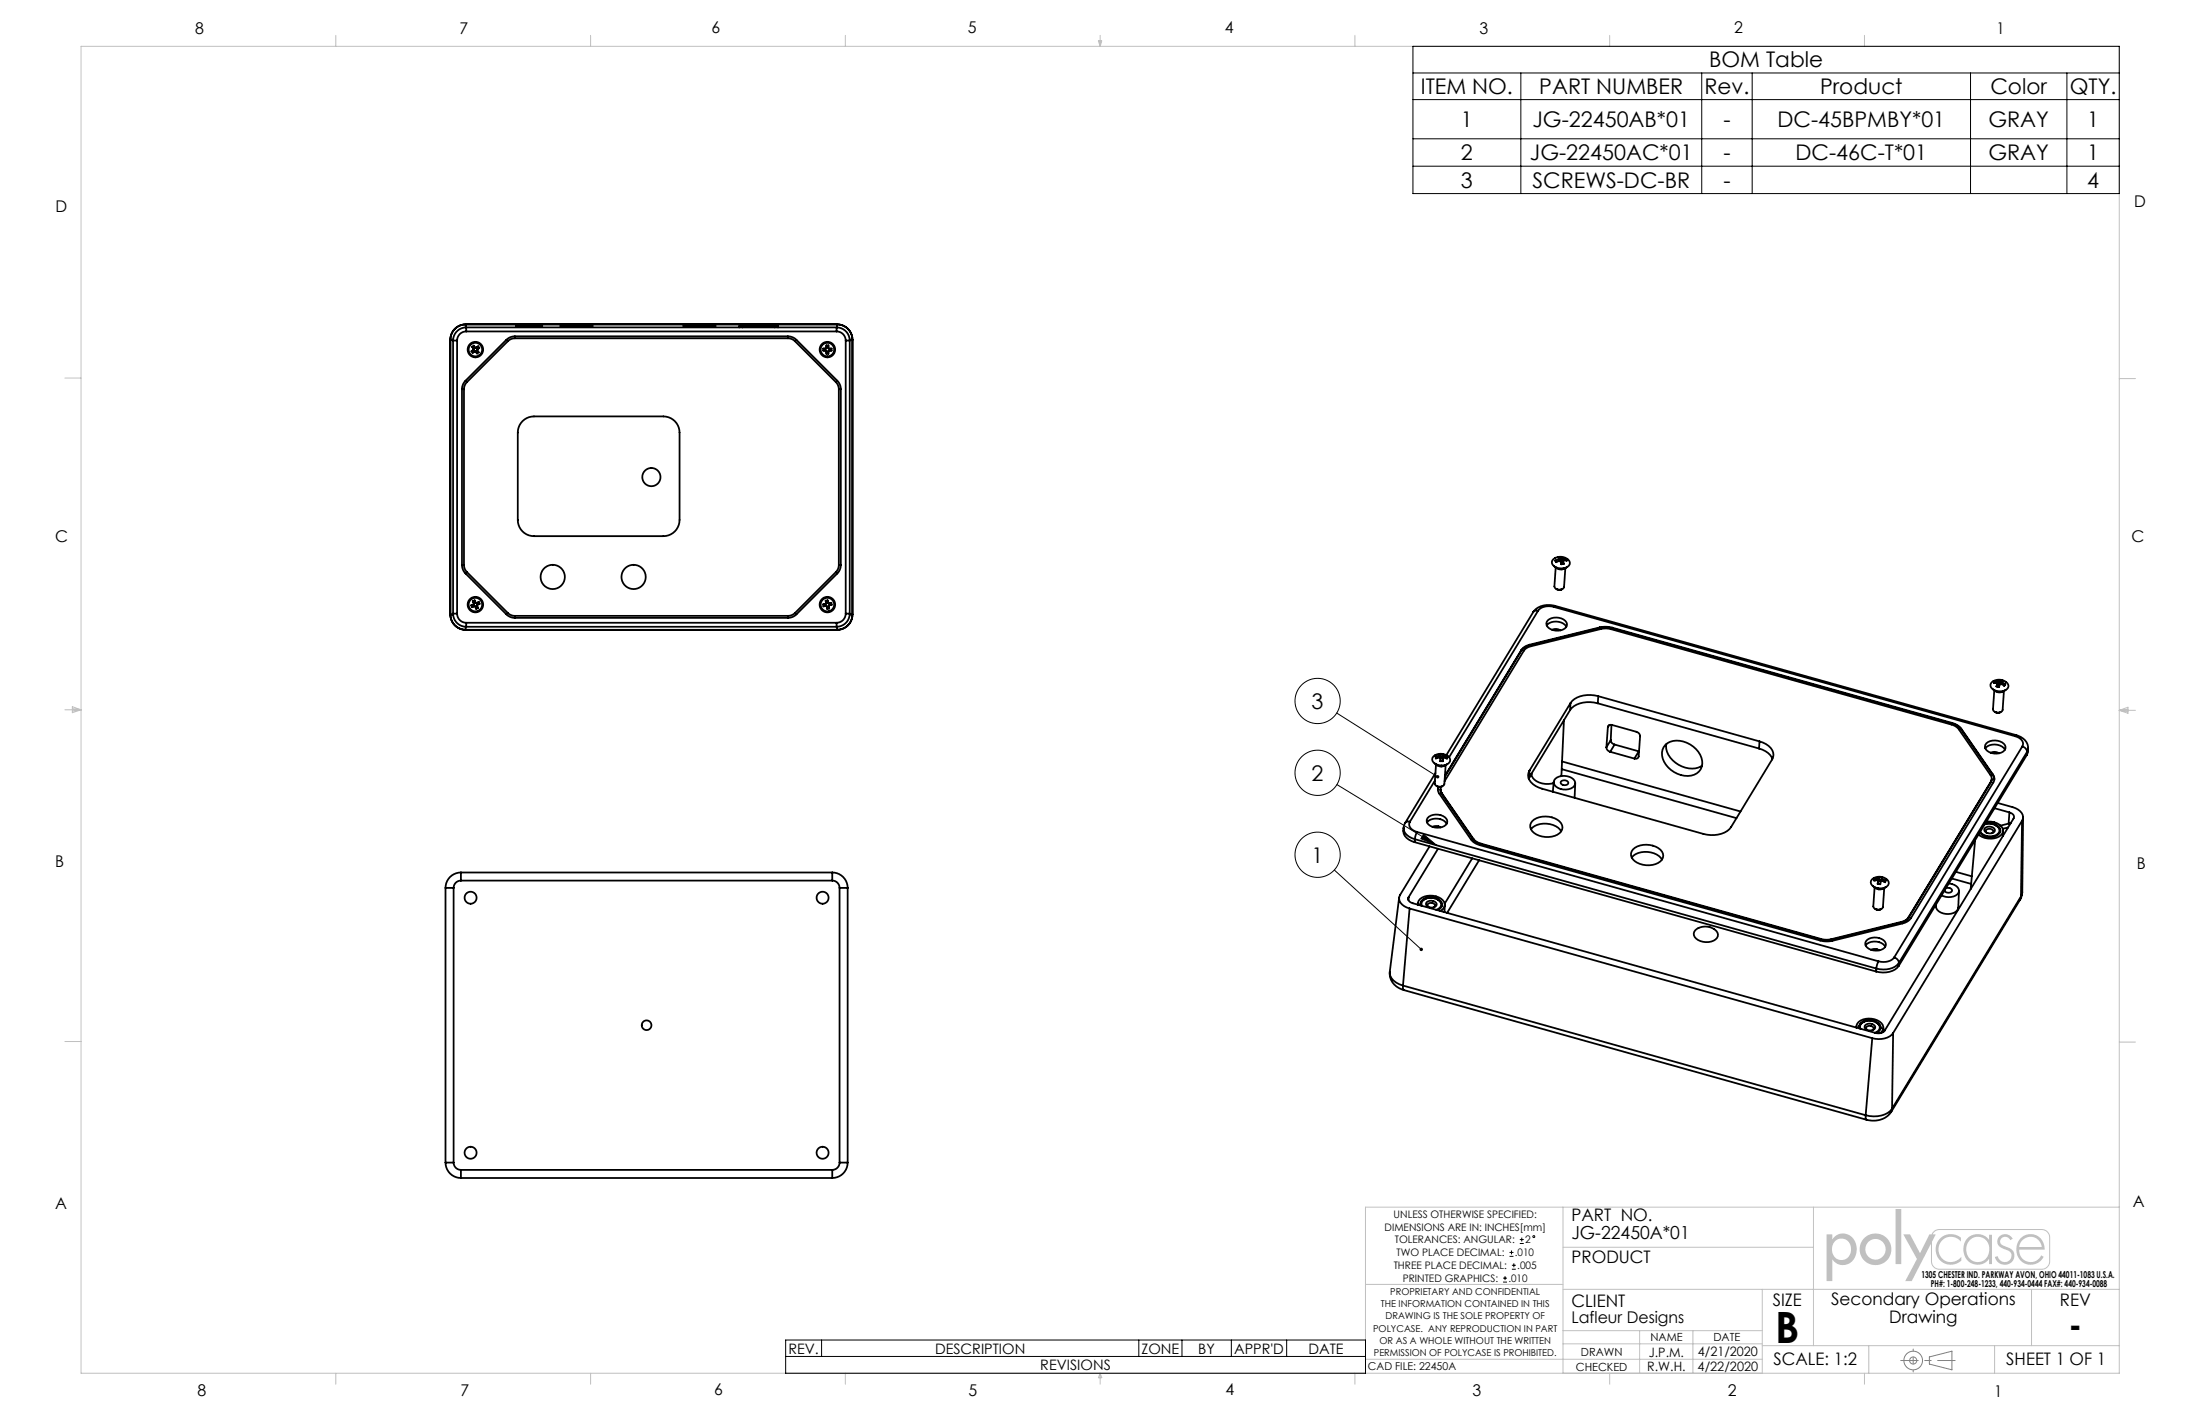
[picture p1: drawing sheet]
<svg xmlns="http://www.w3.org/2000/svg" width="432mm" height="279mm" viewBox="0 0 432 279" stroke-linecap="round" stroke-linejoin="round" font-family="sans-serif">
<g fill="none" stroke="#808080" stroke-width=".2">
<path d="M378.7 266.2l4.4-1.1v3.7l-4.4-1.2z"/>
<circle cx="375.5" cy="266.9" r=".7"/>
<circle cx="375.5" cy="266.9" r="1.83"/>
</g>
<path d="M373.1 266.9h10.6" fill="none" stroke="#808080" stroke-width=".2" stroke-dasharray="15.2 1.3 1.3 1.3" stroke-dashoffset="11.8"/>
<path d="M375.5 264.7v4.5" fill="none" stroke="#808080" stroke-width=".2" stroke-dasharray="15.2 1.3 1.3 1.3" stroke-dashoffset="14.9"/>
<g fill="none" stroke="#c0c0c0" stroke-width=".2">
<path d="M15.9 9.1h400.1v260.3h-400.1zM65.9 6.9v2.2M115.9 6.9v2.2M165.9 6.9v2.2M215.6 8h.6l-.3 1.1zM215.7 8l.2 1.1M215.9 6.9v2.2M216 8l-.1 1.1M265.9 6.9v2.2M315.9 6.9v2.2M365.9 6.9v2.2M12.7 74.2h3.2"/>
<path d="M416 74.3h3.1M12.7 139.3h3.2M14.2 139l1.7 .3M14.2 138.7l1.7 .6-1.7 .5zM15.9 139.3l-1.7 .2M416 139.4h3.1M416 139.4l1.7-.6v1.1zM416 139.4l1.7 .2M417.7 139.1l-1.7 .3M12.7 204.4h3.2M416 204.5h3.1M306.8 236.8v32.6"/>
<path d="M355.9 236.8v27.2M416 236.8h-148v32.6M268 252h38.8M306.8 244.7h49.1M345.9 253v16.4M398.7 253v11M416 253h-109.2M65.9 269.4v2.2M115.9 269.4v2.2M165.9 269.4v2.2M215.9 269.4v2.2M215.9 269.4l.3 .9h-.6z"/>
<path d="M265.9 269.4v2.2M268 266.7h77.9M306.8 261.1h39.1M306.8 263.7h39.1M315.9 269.4v2.2M321.8 261.1v8.3M332.3 261.1v8.3M345.9 264h70.1M365.9 269.4v2.2M366.8 264v5.4M391.5 264v5.4"/>
</g>
<path d="M358.5 242.2v9.2h1.1v-4.3a2.65 2.65 0 0 0 3.1 .9 2.65 2.65 0 0 0 1.7-2.7 2.72 2.72 0 0 0-1.1-2.8 2.72 2.72 0 0 0-3-.1l-.7 .8v-1zM360.2 243.5a1.92 1.92 0 0 1 2.3-.1 1.92 1.92 0 0 1 .7 2.3 1.89 1.89 0 0 1-2.3 1.5 1.89 1.89 0 0 1-1.3-2.4l.2-.7zM365 245.1a3.1 3.1 0 0 0 6.2 0 3.1 3.1 0 0 0-6.2 0zM366.1 245.1a2.01 2.01 0 0 1 4 0 2.01 2.01 0 0 1-4 0zM372 237.2v10.8h1.2v-10.8zM373.6 242.2h1.3l2 3.7 1.8-3.7h.4a1.66 1.66 0 0 1 1.6-1.1h20a1.66 1.66 0 0 1 1.7 1.7v4.7a1.66 1.66 0 0 1-1.7 1.6h-20a1.66 1.66 0 0 1-1.7-1.6v-3.5l-3.8 7.4h-1.3l2.3-4.4zM379.6 241.7l-.3 .5h.6l-.7 1.4v3.9a1.46 1.46 0 0 0 1.5 1.4h20a1.46 1.46 0 0 0 1.5-1.4v-4.7a1.46 1.46 0 0 0-1.5-1.5h-20l-.6 .1zM380.8 243a3 3 0 0 0-.1 4.2 3 3 0 0 0 4.3 .2v-.8a2.47 2.47 0 0 1-3.7 .4 2.47 2.47 0 0 1-.1-3.6 2.47 2.47 0 0 1 3.7 .2v-.7a3.1 3.1 0 0 0-4.1 .1zM396.6 243a2.99 2.99 0 0 0-.5 3.7 2.99 2.99 0 0 0 3.5 1.3l.8-.5 .6-.8 .1-.1-.5-.3a2.28 2.28 0 0 1-2.6 1.3 2.28 2.28 0 0 1-1.7-2.4h5a2.77 2.77 0 0 0-1.6-2.8 2.77 2.77 0 0 0-3.1 .6zM397 243.3a2.21 2.21 0 0 1 2.3-.5 2.21 2.21 0 0 1 1.4 1.9h-4.4l.2-.8zM386.2 242.9a3 3 0 0 0-.6 3.6 3 3 0 0 0 3.3 1.6l.9-.4 .6-.7v1h.6v-5.7h-.6v1a2.84 2.84 0 0 0-4.2-.4zM386.7 243.3a2.31 2.31 0 0 1 2.9-.2 2.31 2.31 0 0 1 .7 2.8 2.28 2.28 0 0 1-2.8 1.6 2.28 2.28 0 0 1-1.6-2.8l.3-.8zM392.4 242.6a1.66 1.66 0 0 1 2.6 .5l-.4 .2-.3-.4-.4-.2h-.5l-.4 .2a.92 .92 0 0 0-.4 1 .92 .92 0 0 0 .9 .6 1.91 1.91 0 0 1 1.9 2.1 1.95 1.95 0 0 1-1.9 1.6 1.95 1.95 0 0 1-2-1.6l.6-.1a1.32 1.32 0 0 0 1.8 1.1 1.32 1.32 0 0 0 .5-2l-.5-.3a2.09 2.09 0 0 1-1.9-1.6l.1-.6z" fill-rule="evenodd" fill="#c0c0c0"/>
<g fill="none" stroke="#000" stroke-width=".2">
<path d="M277.3 9.1h138.7v28.9h-138.7zM277.3 14.3h138.7M277.3 19.5h138.7M298.5 14.3v23.7M334 14.3v23.7M343.9 14.3v23.7M386.8 14.3v23.7M405.7 14.3v23.7M277.3 27.2h138.7M277.3 32.6h138.7M262.4 139.9l19.8 12.5M262.4 153.9l19.6 12"/>
<path d="M261.9 170.7l17.1 15.6M279.4 163.7l2.6 2.2-3.1-1.3zM295 251.6h.8M295 250.8h.8M295.4 250.4v.8M296.3 246.5h.8M296.3 245.7h.8M296.7 245.3v.8M296.7 249h.8M296.7 248.3h.8M297.1 247.9v.7M298.3 244h.8"/>
<path d="M298.3 243.2h.8M298.7 242.8v.8M154.2 262.9h113.8v6.5h-113.8zM154.2 266.1h113.8M161.3 262.9v3.2M223.5 262.9v3.2M232 262.9v3.2M241.7 262.9v3.2M252.5 262.9v3.2"/>
<circle cx="258.6" cy="137.5" r="4.4"/>
<circle cx="258.6" cy="151.6" r="4.4"/>
<circle cx="258.6" cy="167.7" r="4.4"/>
<circle cx="301" cy="242.6" r=".19"/>
</g>
<path d="M278.7 186a.34 .34 0 0 0 0 .5 .34 .34 0 0 0 .5 0l-.2-.2 .2 .2a.34 .34 0 0 0 0-.5 .34 .34 0 0 0-.5 0zM279.4 163.7l2.6 2.2-3.1-1.3zM281.9 152.2a.34 .34 0 0 0 .1 .5 .34 .34 0 0 0 .5-.1l-.3-.2 .3 .2a.34 .34 0 0 0-.1-.5 .34 .34 0 0 0-.5 .1z" fill="#000"/>
<g fill="none" stroke="#000" stroke-width=".35">
<path d="M88.4 66.7v53.9M88.4 66.7h.5M88.9 66.8h.8M88.9 66.8v53.6M89.7 66.8v53.6M91.4 63.6a3 3 0 0 0-3 3.1M91.4 63.6h72.9M91.4 63.6v.6M91.5 65a1.79 1.79 0 0 0-1.8 1.8M91.5 64.2v.8M91.5 64.2a2.58 2.58 0 0 0-2.6 2.6M91.5 65h72.7"/>
<path d="M91.5 64.2h72.7M92.6 68.1l.4-.3 .1 .1a.35 .35 0 0 0 .3 .4 .35 .35 0 0 0 .3-.3l.1-.1 .3 .4h-.1a.35 .35 0 0 0-.4 .3 .35 .35 0 0 0 .3 .4l.1 .1-.4 .3v-.1a.35 .35 0 0 0-.3-.4 .35 .35 0 0 0-.4 .3h-.1l-.3-.3 .1-.1a.35 .35 0 0 0 .4-.3 .35 .35 0 0 0-.3-.3zM92.7 68.8l.3 .3M93.1 68l-.3 .2M93.7 68.1l.2 .3M93.8 68.9l-.3 .3M99.4 66.7a2.38 2.38 0 0 1 1.7-.7h53.5a2.38 2.38 0 0 1 1.7 .7l8 8a2.37 2.37 0 0 1 .7 1.7v34.4a2.37 2.37 0 0 1-.7 1.7l-8 8a2.37 2.37 0 0 1-1.7 .7h-53.5a2.37 2.37 0 0 1-1.7-.7l-8-8a2.37 2.37 0 0 1-.7-1.7v-34.4a2.37 2.37 0 0 1 .7-1.7zM99.7 67a1.98 1.98 0 0 1 1.4-.6h53.5a1.98 1.98 0 0 1 1.4 .6l8.1 8a1.98 1.98 0 0 1 .5 1.4v34.4a1.98 1.98 0 0 1-.5 1.4l-8.1 8.1a1.98 1.98 0 0 1-1.4 .5h-53.5a1.98 1.98 0 0 1-1.4-.5l-8.1-8.1a1.98 1.98 0 0 1-.5-1.4v-34.4a1.98 1.98 0 0 1 .5-1.4zM102 63.9h-.1a.31 .31 0 0 0-.5 .2h.6M102 64.1h3.8M102 63.9h3.8M102 63.9v.2"/>
<path d="M105.8 63.9h.1a.31 .31 0 0 1 .5 .2h-.6M105.8 63.9v.2M110 64l3.2-.2 3.1 .2-3.6 .1zM134.1 64l3.2-.2 3.2 .2-3.7 .1zM145.7 64h-.6v.2M145.7 64h6.4M145.7 64v.2M152.1 64h.6v.2M152.1 64v.2M161.8 68.4v.4M162.2 67.8h.4v.1a.35 .35 0 0 0 0 .5 .35 .35 0 0 0 .5 0h.1v.4h-.1a.35 .35 0 0 0-.5 0 .35 .35 0 0 0 0 .5v.1h-.2h-.2v-.1a.35 .35 0 0 0 0-.5 .35 .35 0 0 0-.5 0h-.1v-.4h.1a.35 .35 0 0 0 .5 0 .35 .35 0 0 0 0-.5zM162.2 69.2h.4"/>
<path d="M162.2 68h.4M163 68.4v.4M164.2 65a1.79 1.79 0 0 1 1.8 1.8M164.2 64.2v.8M164.2 64.2a2.58 2.58 0 0 1 2.6 2.6M164.3 63.6a3 3 0 0 1 3 3.1M164.3 63.6v.6M166 66.8h.8M166 66.8v53.6M166.8 66.7h.5M166.8 66.8v53.6M167.3 66.7v53.9"/>
<path d="M102.6 82.6a3.2 3.2 0 0 1 2.2-.9h25.4a3.2 3.2 0 0 1 3.2 3.2v17.1a3.2 3.2 0 0 1-3.2 3.2h-25.4a3.2 3.2 0 0 1-3.2-3.2v-17.1a3.2 3.2 0 0 1 1-2.3zM92.7 118.7l.2 .3M92.8 118l.4-.2v.1a.35 .35 0 0 0 .2 .4 .35 .35 0 0 0 .5-.1l.1-.1 .1 .3-.1 .1a.35 .35 0 0 0-.4 .2 .35 .35 0 0 0 .2 .5v.1l-.1 .1-.3 .1v-.2a.35 .35 0 0 0-.2-.4 .35 .35 0 0 0-.4 .2h-.2l-.1-.3 .1-.1a.35 .35 0 0 0 .4-.2 .35 .35 0 0 0-.2-.4zM93.3 118l-.4 .2M93.7 119.1l-.3 .1M93.8 118.2l.1 .4M161.8 118.5l.1 .4M162 117.9l.4-.1 .1 .1a.35 .35 0 0 0 .1 .5 .35 .35 0 0 0 .4-.1h.2v.4h-.1a.35 .35 0 0 0-.4 .1 .35 .35 0 0 0 0 .5l.1 .1-.3 .1-.2-.2a.35 .35 0 0 0-.1-.4 .35 .35 0 0 0-.4 .1h-.2l-.1-.4h.2a.35 .35 0 0 0 .4-.1 .35 .35 0 0 0 0-.5zM162.5 118l-.4 .1M162.7 119.2h-.4M162.9 118.3l.1 .4M301.9 119.8h-.6l-.4 .3"/>
<path d="M301.9 119.8l-17.5 28.8M304.9 109.7a2.15 2.15 0 0 1 3.2 .7 1.42 1.42 0 0 1-1.7 1.1 1.6 1.6 0 0 1-1.8-1.2zM305 119.1a2.85 2.85 0 0 0-3.1 .7M305 119.1l90.5 25.4M305.1 111.1a1.72 1.72 0 0 0 2.4 .2M305.2 118.9a3.9 3.9 0 0 0-4.3 1.2M305.2 118.9l-.2 .2M305.2 118.9l90.6 25.4M305.3 110l.2 .3M305.3 111.3l-.2 3.7a1.05 1.05 0 0 0 .9 .7 1.05 1.05 0 0 0 1-.5l.2-3.7M305.5 115.6l.4 .1 .6-.1M306 109.7l-.7 .3"/>
<path d="M306 109.7v.4M306 109.6v.5M306.3 109.3l.3 .3M306.3 109.3l-.5 .1 .2 .3M306.3 109.3l.1 .6M306.4 109.9l-.4 .1M306.4 109.9l.1 .3M306.5 110.2h.1M306.6 109.6h.1M306.6 109.6l-.1 .6M306.7 109.6l.7 .1M306.7 109.6l-.1 .6"/>
<path d="M306.7 110.6h.1M306.7 110.2h-.1M306.8 110l-.1 .6M307.4 109.7l.1 .3h-.7l.1 .7h-.5v-.2a.4 .4 0 0 0-.2-.5 .4 .4 0 0 0-.5 .2l-.3 .1-.1-.3M307.4 109.7l-.2 .3M88.4 120.6a3 3 0 0 0 3 3M88.4 120.6h.5M88.9 120.4a2.58 2.58 0 0 0 2.6 2.6M88.9 120.4h.8M89.7 120.4a1.79 1.79 0 0 0 1.8 1.8M91.4 123.6h72.9M91.4 123v.6"/>
<path d="M91.5 122.2v.8M91.5 122.2h72.7M91.5 123h72.7M164.2 122.2v.8M164.3 123v.6M166 120.4a1.79 1.79 0 0 1-1.8 1.8M166 120.4h.8M166.8 120.6h.5M166.8 120.4a2.58 2.58 0 0 1-2.6 2.6M167.3 120.6a3 3 0 0 1-3 3M298.6 127.7l-15 24.7M298.6 127.5l-15 24.7"/>
<path d="M298.6 127.5v.2M300.2 126.6a2.63 2.63 0 0 0-1.6 1.1M300.2 126.5a2.63 2.63 0 0 0-1.6 1M300.2 126.5v.1M300.9 120.1l-17 28.1M303.6 122.7a2.54 2.54 0 0 1 3.8 .3M303.8 121.7a2.65 2.65 0 0 1 3.7 .4 1.17 1.17 0 0 1-1.2 1.6 2.14 2.14 0 0 1-2.8-1.4zM304.6 123.6l.1-.1a1.56 1.56 0 0 1 1.6 .2M308.2 139.3l-8.1 13.3M308.3 137.9l-8.1 13.3M308.3 137.9l-.1 1.4M313.6 138a5.2 5.2 0 0 0-5.4 1.3"/>
<path d="M313.6 138l31.6 8.9M313.7 136.6a5.2 5.2 0 0 0-5.4 1.3M313.7 136.6l31.6 8.9M313.7 136.6l-.1 1.4M314 123.2a4.9 4.9 0 0 1 2.4 .1M314 123.2l-13.8 3.4M314 123.1a4.9 4.9 0 0 1 2.4 .1M314 123.1l-13.8 3.4M314 123.1v.1M316.4 123.3l66.8 18.7M316.4 123.2l66.8 18.7M316.4 123.2v.1"/>
<path d="M390.8 134a2.17 2.17 0 0 1 3.4 .3 1.18 1.18 0 0 1-1.4 1.3 1.9 1.9 0 0 1-2.1-1zM391.1 135.2l.7 .5a1.62 1.62 0 0 0 1.8-.3M391.4 135.4l-.2 3.8a1.05 1.05 0 0 0 .9 .6 1.05 1.05 0 0 0 1-.5l.2-3.7M391.5 133.7l-.2 .3 .8 .1M391.5 133.7h.7M391.5 133.7l.2 .3M391.5 139.7l.6 .2 .5-.1M392.1 134.7h-.1M392.1 134.7h.1M392.1 134.3h.1M392.1 134.1l-.3 .6a.41 .41 0 0 0 .5 .1 .41 .41 0 0 0 .2-.4l.2-.2 .3 .1a.32 .32 0 0 0 .3 .2 .32 .32 0 0 0 .3-.2M392.1 134v.7"/>
<path d="M392.2 133.7v.6M392.3 134.3h-.1M392.3 133.7h-.1M392.3 133.7v.6M392.5 134l.3 .1M392.5 134l-.2 .3M392.6 133.4l.5 .2-.2 .2M392.6 133.4l-.3 .3M392.6 133.4l-.1 .6M392.9 133.8l-.1 .4M392.9 133.8v.1M392.9 133.9l.7 .4"/>
<path d="M392.9 133.9v.4M393.6 134.3l-.3 .2M281.4 148.4a2.16 2.16 0 0 1 3.2 .6 1.37 1.37 0 0 1-1.7 1.2 1.66 1.66 0 0 1-1.8-1.2zM281.6 149.8l.6 .4a1.63 1.63 0 0 0 1.9-.3M281.6 153.2l-4.9 8M281.7 151.7l-5.9 9.8M281.8 148.5a.27 .27 0 0 0 .1 .3 .27 .27 0 0 0 .4-.1l.3-.1M281.8 148.5l.2 .3M281.9 150l-.3 3.7a1.05 1.05 0 0 0 .9 .7 1.05 1.05 0 0 0 1-.6l.2-3.7M282 154.2l.3 .2h.6M282.4 154.4l-.2 .5M282.5 148.3l-.7 .2"/>
<path d="M282.5 148.3v.3M282.6 148.6h.5M282.6 148.2l-.1 .1M282.6 148.2v.4M282.7 154.8l.3 .9M282.9 154.4a1.13 1.13 0 0 0 .1 1.2M283 155.7l6.2 9M283 155.6l6.2 9M283 155.6v.1M283.1 154.3l-.2 .1M283.1 148.6v.3M283.1 148l.1 .2"/>
<path d="M283.1 148h-.5v.2M283.1 148v.6M283.1 148.9h.1M283.1 149.3h.1M283.2 148.2v.1M283.2 148.2l-.1 .7M283.2 148.7l-.1 .6M283.2 148.3l.8 .2M283.2 148.3v.4M283.5 153.3l15.6-25.6a2.19 2.19 0 0 1 1.4-.9l13.7-3.4h1.8l67 18.8a2.64 2.64 0 0 1 1.5 .9l6.2 9a1.13 1.13 0 0 1 .1 1.3M284 148.5v.3l-.8-.1v.7h-.5l-.1-.8M284 148.5l-.3 .3"/>
<path d="M300.1 152.6l-.1 .1M300.2 151.2l-.1 1.4M300.6 151.9a2.94 2.94 0 0 0 3.3 1.9l1-.1M300.6 151.9l-.6 .9M300.6 151.8v.1M305 153.4l-.2 1.9M305.3 152.8a2.76 2.76 0 0 1 3.8 .4 1.22 1.22 0 0 1-1.2 1.7 2.6 2.6 0 0 1-2.9-1.1v-.4zM306.4 153.4a.79 .79 0 0 1 .8-.3 .79 .79 0 0 1 .6 .7 .79 .79 0 0 1-.9 .3 .79 .79 0 0 1-.5-.7zM306.5 150.9l34.3 9.6M306.6 149.4l35 9.8M307 141.3l-.6 11M309.2 153.7l-.2 2.8"/>
<path d="M315.3 146.6a.95 .95 0 0 0 .7 .9M315.6 142.7a.59 .59 0 0 1 .8-.5l4.8 1.4a.96 .96 0 0 1 .7 .9l-.3 3.9a.59 .59 0 0 1-.8 .4M315.6 142.7l-.3 3.9M315.8 142.3l-.2 .4M316 147.5l4.8 1.3M316.1 145.2a.97 .97 0 0 0 .8 .9M316.1 145.2l-.8 1.4M316.3 142.2l-.2 3M316.9 146.1l4.7 1.3-.8 1.4M316.9 146.1l-.9 1.4M326.8 146.2a4.2 4.2 0 0 1 5.5 .3 3.6 3.6 0 0 1 1.5 4.4 3.5 3.5 0 0 1-4.6 .9 4.4 4.4 0 0 1-2.9-4.7zM327 146a4.6 4.6 0 0 0 3.8 4.6 3.7 3.7 0 0 0 3.3-.4"/>
<path d="M345.2 146.9a3.7 3.7 0 0 1 2.7 2M345.3 145.5a3.3 3.3 0 0 1 2.8 2.6l-.3 .9-8 13.3a4.9 4.9 0 0 1-5.5 1.3l-31.6-8.8a3.3 3.3 0 0 1-2.8-2.7l.3-.9M345.3 145.5l-.1 1.4M383.2 142a3.2 3.2 0 0 1 1.7 1.1M383.2 141.9a3.2 3.2 0 0 1 1.7 1.1M383.2 141.9v.1M384.9 143.1l6.3 9M384.9 143l6.3 9M384.9 143v.1M389.7 146.8a2.54 2.54 0 0 1 3.8 .3M389.9 145.8a2.65 2.65 0 0 1 3.6 .4 1.17 1.17 0 0 1-1.1 1.6 2.14 2.14 0 0 1-2.8-1.4zM390.7 147.7l.1-.1a1.56 1.56 0 0 1 1.5 .2"/>
<path d="M390.7 153.5l-16.1 26.6M390.8 153.4l-.1 .1M390.8 153.4l-16.2 26.6M390.9 152.9l-.2 .6M391.2 152.1l.2 .9M391.2 152a1.36 1.36 0 0 1 0 1.5l-16.1 26.6a2.63 2.63 0 0 1-1.7 1.1l-13.7 3.4a4.9 4.9 0 0 1-2.5-.1l-66.7-18.7a3.2 3.2 0 0 1-1.8-1.1l-6.2-9-.3-.6 .1-.7M391.2 152v.1M391.5 158.6l2.9 .8M392.1 157.5l2.9 .9a2.27 2.27 0 0 1 2 2.3l-.1 .3M394.4 159.4a.88 .88 0 0 1 .8 1.2l-25.3 41.6a1.68 1.68 0 0 1-1.8 .5l-90.8-25.5a.88 .88 0 0 1-.8-1.2M394.4 159.4l-.2 2.2M395.5 144.5a1.5 1.5 0 0 1 1.4 2"/>
<path d="M395.8 144.3a2.74 2.74 0 0 1 2.3 2.5M395.8 144.3l-.3 .2M396.9 146.5a1.19 1.19 0 0 1 .9 1M396.9 146.5l-25.1 41.4M397.8 148.1l-25.1 41.4M397.8 147.5l.3-.6-.3 1.2M397.8 147.5l-25.1 41.4M397.8 147.5v.6M87.4 174.2h1.6M87.4 174.2v53.9M89 174.2v53.9M90.5 171.2a3 3 0 0 0-3.1 3"/>
<path d="M90.5 172.8a1.43 1.43 0 0 0-1.5 1.4M90.5 171.2v1.6M90.5 171.2h72.9M90.5 172.8h72.9M163.4 171.2a3 3 0 0 1 3 3M163.4 172.8a1.43 1.43 0 0 1 1.4 1.4M163.4 171.2v1.6M164.8 174.2h1.6M164.8 174.2v53.9M166.4 174.2v53.9M274.6 176.1l-1.8 14.6M275.5 162.4a2.39 2.39 0 0 0 2.2 2.8"/>
<path d="M275.8 161.5a1.81 1.81 0 0 0 .8 2.7l1.1 .5M276.5 176l-.1 .6M276.7 178.3l90.8 25.4M276.7 178.3l-1.3 15.1M276.7 161.2a1.5 1.5 0 0 0 1.4 2M276.7 161.2h-.5l-.4 .3M277.7 165.2l90.5 25.4M277.7 164.7l90.6 25.3M277.7 164.7v.5M278.1 163.2l-.4 1.5M278.1 163.2l90.6 25.4M278.3 177.2v.3"/>
<path d="M278.3 177.5a1.48 1.48 0 0 1 1.3-1.6 3.4 3.4 0 0 1 3.8 1.1 1.31 1.31 0 0 1-.7 1.7M278.8 177.4h.1M278.9 177.7a1.24 1.24 0 0 1 1.2-1.6 2.61 2.61 0 0 1 2.9 1.1 1.12 1.12 0 0 1-.9 1.4M279.1 177.7a1.09 1.09 0 0 1 1-1.5 2.36 2.36 0 0 1 2.7 1.1 1.09 1.09 0 0 1-.9 1.2M279.9 176.3l-.1 .1a1.38 1.38 0 0 0-1 1M280 177a1.17 1.17 0 0 1 2 .6 1.26 1.26 0 0 1-2.1-.1zM280.1 161.4a2.53 2.53 0 0 1 3.8 .2M280.2 160.5a2.54 2.54 0 0 1 3.8 .4 1.32 1.32 0 0 1-1.4 1.5 2.27 2.27 0 0 1-2.6-1.3zM280.4 178l-.2-.4a.83 .83 0 0 1 .7-.4 .83 .83 0 0 1 .8 .4l-.3 .4M280.6 166.1l-5.8 9.5a1.75 1.75 0 0 0 1.3 2.5l.6 .2M281.2 162.2a1.56 1.56 0 0 1 1.6 .1M282.1 176.5h.1a1.31 1.31 0 0 1 .8 1.2"/>
<path d="M282.2 166.5l-5.7 9.5M283 177.7h.1M283.6 177.6l-.1 1.4M289 168.4l-5.4 8.9M289.2 164.7a2.65 2.65 0 0 0 1.5 1M289.2 164.6a2.64 2.64 0 0 0 1.5 .9M289.2 164.6v.1M290.3 168.8l-6.3 10.3M290.7 165.7l66.7 18.7M290.7 165.5l66.7 18.7M290.7 165.5v.2M300.5 162.7a4 4 0 0 1 5.9 .4"/>
<path d="M300.7 161.1a4.2 4.2 0 0 1 5.7 .5 1.63 1.63 0 0 1-1.2 2.4 4.1 4.1 0 0 1-4.7-1.3 1.36 1.36 0 0 1 .2-1.6zM320.3 168.3a4 4 0 0 1 5.9 .4M320.5 166.7a4.2 4.2 0 0 1 5.7 .4 1.63 1.63 0 0 1-1.3 2.4 4.1 4.1 0 0 1-4.7-1.3 1.36 1.36 0 0 1 .3-1.5zM367.4 172.6a2.16 2.16 0 0 1 3.3 .5 1.29 1.29 0 0 1-1.6 1.2 1.76 1.76 0 0 1-1.9-1.2zM367.6 173.9a1.72 1.72 0 0 0 2.5 .2M367.9 174.1l-.2 3.7a1.05 1.05 0 0 0 .9 .7 1.05 1.05 0 0 0 1-.5l.2-3.8M367.9 172.5l-.1 .3 .8-.1v.1a.35 .35 0 0 0-.1 .5 .35 .35 0 0 0 .5 .1 .35 .35 0 0 0 .2-.4l.1-.2M367.9 172.5l.2 .3M368 178.3l.5 .2 .6-.1M368.6 173.4h.1M368.7 172.4l-.8 .1M368.7 172.4l-.1 1"/>
<path d="M368.7 173h-.1M368.8 172.3l-.1 .1M368.8 172.3l-.1 .7M368.8 172.7l.5 .1M368.8 172.7l-.1 .3M368.9 172.1h.5l-.1 .3M368.9 172.1l-.1 .2M368.9 172.1l-.1 .6M369.3 172.4v.4M369.3 172.4l.1 .1M369.4 172.5l.7 .3M369.4 172.5v.3"/>
<path d="M370.1 172.8a.27 .27 0 0 1-.2 .3 .27 .27 0 0 1-.3-.2l-.3-.1M370.1 172.8l-.2 .2M381.9 174.3l.5-.1a.62 .62 0 0 1 .7 .7 .94 .94 0 0 1-1.5-.2M382.5 173.3l.1 .1a1.8 1.8 0 0 1 1.9 1.4 2.24 2.24 0 0 1-3.1 1l-.3-.1M383.1 172.4l3.8 1M383.9 171.1l3.1 .8M384.5 174.8l-.1 3.3a2.19 2.19 0 0 1-3 1.1 1.53 1.53 0 0 1-1.4-1.8M387.7 164.8l-.9 9.6M389.5 161.7a2.38 2.38 0 0 1 2.9 1 1.37 1.37 0 0 1-1.6 1.4 2.26 2.26 0 0 1-2.1-.9M389.6 162.5a1.17 1.17 0 0 1 1.9 .5 1.26 1.26 0 0 1-2-.1zM389.6 161.6a2.43 2.43 0 0 1 3 1.3 1.58 1.58 0 0 1-1.8 1.3 2.55 2.55 0 0 1-2.2-.9M389.9 161.2a2.88 2.88 0 0 1 3.2 1.6 1.78 1.78 0 0 1-1.8 1.7 3.6 3.6 0 0 1-3-.8"/>
<path d="M390 163.4l-.3-.3a.83 .83 0 0 1 .8-.5 .83 .83 0 0 1 .7 .5l-.2 .4M391.7 161.9l.1 .1a1.38 1.38 0 0 1 .8 1.1M392.6 163.1h.1M393.1 163v1.1M394.1 162.4l-1 .2M394.7 161.5l-2 .5M396.5 176.5l-25.3 41.7M396.7 175.9l-.2 .6M396.7 175.9l-25.3 41.6M396.9 161l-25.3 41.7M396.9 161l-.2 14.9M396.9 175l-.2 1-.2 .5"/>
<path d="M396.9 175l-.2 .9M397.1 160.4l-.2 14.6M272.8 190.7a2.55 2.55 0 0 0 1.9 2.4l.7 .3M272.8 190.7a3.4 3.4 0 0 0 2.7 3.6M275.4 193.4v.5l.1 .4M275.4 193.4l90.8 25.4M275.5 194.3l90.8 25.4M332.8 182.5a2.98 2.98 0 0 1 4.3 .5 1.35 1.35 0 0 1-1.2 1.7 2.83 2.83 0 0 1-3.4-1.2l-.1-.4zM357.4 184.4l1 .1 1-.1M357.4 184.2l1 .2 1-.1M357.4 184.2v.2M359.4 184.3v.1"/>
<path d="M366.2 185.5a2.53 2.53 0 0 1 3.8 .3M366.3 184.6a2.54 2.54 0 0 1 3.8 .5 1.32 1.32 0 0 1-1.4 1.4 2.27 2.27 0 0 1-2.6-1.2zM367.2 186.4l.1-.1a1.56 1.56 0 0 1 1.6 .2M368.3 190l-.1 .6M368.7 188.6l-.4 1.4M371.8 187.9a2.85 2.85 0 0 1-3.1 .7M371.8 187.9a1.19 1.19 0 0 1 .9 1M372.7 189.5a4.1 4.1 0 0 1-4.5 1.1M372.7 188.9a4.1 4.1 0 0 1-4.4 1.1M372.7 188.9v.6M373.2 181l-13.8 3.4M373.2 180.9l-13.8 3.4"/>
<path d="M373.2 180.9v.1M374.6 180.1a2.19 2.19 0 0 1-1.4 .9M374.6 180a2.19 2.19 0 0 1-1.4 .9M374.6 180v.1M364.4 201.3l-.1 .3M364.4 201.6a1.48 1.48 0 0 1 1.3-1.6 3.4 3.4 0 0 1 3.8 1.1 1.21 1.21 0 0 1-.5 1.6M364.9 201.5h.1M365 201.8a1.24 1.24 0 0 1 1.2-1.5 2.61 2.61 0 0 1 2.9 1 1.12 1.12 0 0 1-.9 1.4M365.2 201.9a1.09 1.09 0 0 1 1-1.5 2.36 2.36 0 0 1 2.7 1 1.09 1.09 0 0 1-.9 1.2M366 200.4l-.1 .1a1.38 1.38 0 0 0-1 1M366.1 201.1a1.17 1.17 0 0 1 2 .6 1.26 1.26 0 0 1-2.1-.1zM366.2 218.8v.6l.1 .3"/>
<path d="M366.5 202.1l-.3-.4a.83 .83 0 0 1 .8-.4 .83 .83 0 0 1 .7 .5l-.2 .3M367.5 203.7l-1.3 15.1M368.2 200.6h.1a1.31 1.31 0 0 1 .8 1.2M369.1 201.8h.1M369.7 201.7l-.1 .8M371.2 218.2a4.2 4.2 0 0 1-4.9 1.5M371.4 217.5a4.8 4.8 0 0 1-5.2 1.3M371.4 217.5l-.2 .6M371.6 202.7a3.8 3.8 0 0 1-4.1 1M371.6 202.7l-.2 14.8M87.4 228.1a3 3 0 0 0 3.1 3M87.4 228.1h1.6"/>
<path d="M89 228.1a1.43 1.43 0 0 0 1.5 1.4M90.5 229.5v1.6M90.5 231.1h72.9M90.5 229.5h72.9M163.4 229.5v1.6M164.8 228.1a1.43 1.43 0 0 1-1.4 1.4M164.8 228.1h1.6M166.4 228.1a3 3 0 0 1-3 3"/>
<circle cx="93.3" cy="68.6" r="1.33"/>
<circle cx="93.3" cy="68.6" r="1.52"/>
<circle cx="162.4" cy="68.6" r="1.52"/>
<circle cx="162.4" cy="68.6" r="1.33"/>
<circle cx="127.9" cy="93.6" r="1.79"/>
<circle cx="93.3" cy="118.6" r="1.33"/>
<circle cx="93.3" cy="118.6" r="1.52"/>
<circle cx="108.5" cy="113.2" r="2.38"/>
<circle cx="124.4" cy="113.2" r="2.38"/>
<circle cx="162.4" cy="118.6" r="1.52"/>
<circle cx="162.4" cy="118.6" r="1.33"/>
<circle cx="92.4" cy="176.1" r="1.18"/>
<circle cx="161.5" cy="176.1" r="1.18"/>
<circle cx="126.9" cy="201.2" r=".95"/>
<circle cx="92.4" cy="226.2" r="1.18"/>
<circle cx="161.5" cy="226.2" r="1.18"/>
</g>
<text font-size="8.5" x="348.4" y="263.5">B</text>
<text font-size="6.8" x="406" y="262.3">-</text>
<g font-size="4.2">
<text x="335.5" y="13.2">BOM Table</text>
<text x="278.9" y="18.4">ITEM NO.</text>
<text x="302.1" y="18.4">PART NUMBER</text>
<text x="334.5" y="18.4">Rev.</text>
<text x="357.2" y="18.4">Product</text>
<text x="390.7" y="18.4">Color</text>
<text x="406.2" y="18.4">QTY.</text>
<text x="286.7" y="24.9">1</text>
<text x="300.8" y="24.9">JG-22450AB*01</text>
<text x="338.3" y="24.9">-</text>
<text x="348.9" y="24.9">DC-45BPMBY*01</text>
<text x="390.3" y="24.9">GRAY</text>
<text x="409.6" y="24.9">1</text>
<text x="286.7" y="31.4">2</text>
<text x="300.3" y="31.4">JG-22450AC*01</text>
<text x="338.3" y="31.4">-</text>
<text x="352.4" y="31.4">DC-46C-T*01</text>
<text x="390.3" y="31.4">GRAY</text>
<text x="409.7" y="31.4">1</text>
<text x="286.7" y="36.8">3</text>
<text x="300.8" y="36.8">SCREWS-DC-BR</text>
<text x="338.3" y="36.8">-</text>
<text x="409.7" y="36.8">4</text>
<text x="257.4" y="139.1">3</text>
<text x="257.4" y="153.2">2</text>
<text x="257.4" y="169.2">1</text>
</g>
<text font-size="3.5" x="308.4" y="243.1">JG-22450A*01</text>
<g font-size="3.4">
<text x="308.4" y="239.6">PART NO.</text>
<text x="308.4" y="247.8">PRODUCT</text>
<text x="308.4" y="256.4">CLIENT</text>
<text x="347.9" y="256.2">SIZE</text>
<text x="359.4" y="256.1">Secondary Operations</text>
<text x="404.3" y="256.2">REV</text>
<text x="370.8" y="259.6">Drawing</text>
<text x="348.1" y="267.9">SCALE: 1:2</text>
<text x="393.8" y="267.9">SHEET 1 OF 1</text>
</g>
<g font-size="3.2">
<text x="38.3" y="6.7">8</text>
<text x="90.2" y="6.7">7</text>
<text x="139.7" y="6.5">6</text>
<text x="190" y="6.5">5</text>
<text x="240.4" y="6.5">4</text>
<text x="290.4" y="6.7">3</text>
<text x="340.4" y="6.5">2</text>
<text x="391.9" y="6.7">1</text>
<text x="10.9" y="41.6">D</text>
<text x="418.9" y="40.7">D</text>
<text x="10.9" y="106.3">C</text>
<text x="418.4" y="106.4">C</text>
<text x="10.8" y="170.2">B</text>
<text x="419.4" y="170.6">B</text>
<text x="10.8" y="237.2">A</text>
<text x="418.6" y="236.8">A</text>
<text x="308.4" y="259.6">Lafleur Designs</text>
<text x="38.8" y="273.8">8</text>
<text x="90.4" y="273.8">7</text>
<text x="140.2" y="273.8">6</text>
<text x="190.1" y="273.9">5</text>
<text x="240.5" y="273.8">4</text>
<text x="289" y="273.9">3</text>
<text x="339.1" y="273.8">2</text>
<text x="391.4" y="274.1">1</text>
</g>
<g font-size="2.8">
<text x="154.7" y="265.6">REV.</text>
<text x="183.5" y="265.6">DESCRIPTION</text>
<text x="204.2" y="268.9">REVISIONS</text>
<text x="224" y="265.6">ZONE</text>
<text x="235.2" y="265.6">BY</text>
<text x="242.2" y="265.6">APPR'D</text>
<text x="256.8" y="265.6">DATE</text>
</g>
<g font-size="2.5">
<text x="323.3" y="269.1">R.W.H.</text>
<text x="323.6" y="266.2">J.P.M.</text>
<text x="333.2" y="269">4/22/2020</text>
<text x="333.2" y="266.1">4/21/2020</text>
</g>
<g font-size="2.2">
<text x="323.9" y="263.1">NAME</text>
<text x="336.3" y="263.1">DATE</text>
<text x="309.3" y="268.9">CHECKED</text>
<text x="310.3" y="266.1">DRAWN</text>
</g>
<text font-size="2.1" x="268.5" y="268.8">CAD FILE: 22450A</text>
<g font-size="2">
<text x="273.5" y="238.9">UNLESS OTHERWISE SPECIFIED:</text>
<text x="271.8" y="241.5">DIMENSIONS ARE IN: INCHES[mm]</text>
<text x="273.8" y="244">TOLERANCES: ANGULAR:</text>
<text x="299.3" y="244">2</text>
<text x="273.5" y="249">THREE PLACE DECIMAL:</text>
<text x="274.1" y="246.5">TWO PLACE DECIMAL:</text>
<text x="275.3" y="251.6">PRINTED GRAPHICS:</text>
<text x="296.1" y="251.6">.010</text>
<text x="297.3" y="246.5">.010</text>
<text x="297.8" y="249">.005</text>
</g>
<g font-size="1.9">
<text x="377.1" y="250.8">1305 CHESTER IND. PARKWAY AVON, OHIO 44011-1083 U.S.A.</text>
<text x="271" y="256.5">THE INFORMATION CONTAINED IN THIS</text>
<text x="272.9" y="254.1">PROPRIETARY AND CONFIDENTIAL</text>
<text x="379" y="252.6">PH#: 1-800-248-1233, 440-934-0444 FAX#: 440-934-0088</text>
<text x="269.5" y="261.3">POLYCASE. ANY REPRODUCTION IN PART</text>
<text x="270.8" y="263.7">OR AS A WHOLE WITHOUT THE WRITTEN</text>
<text x="271.9" y="258.9">DRAWING IS THE SOLE PROPERTY OF</text>
<text x="269.7" y="266.1">PERMISSION OF POLYCASE IS PROHIBITED.</text>
</g>
</svg>
